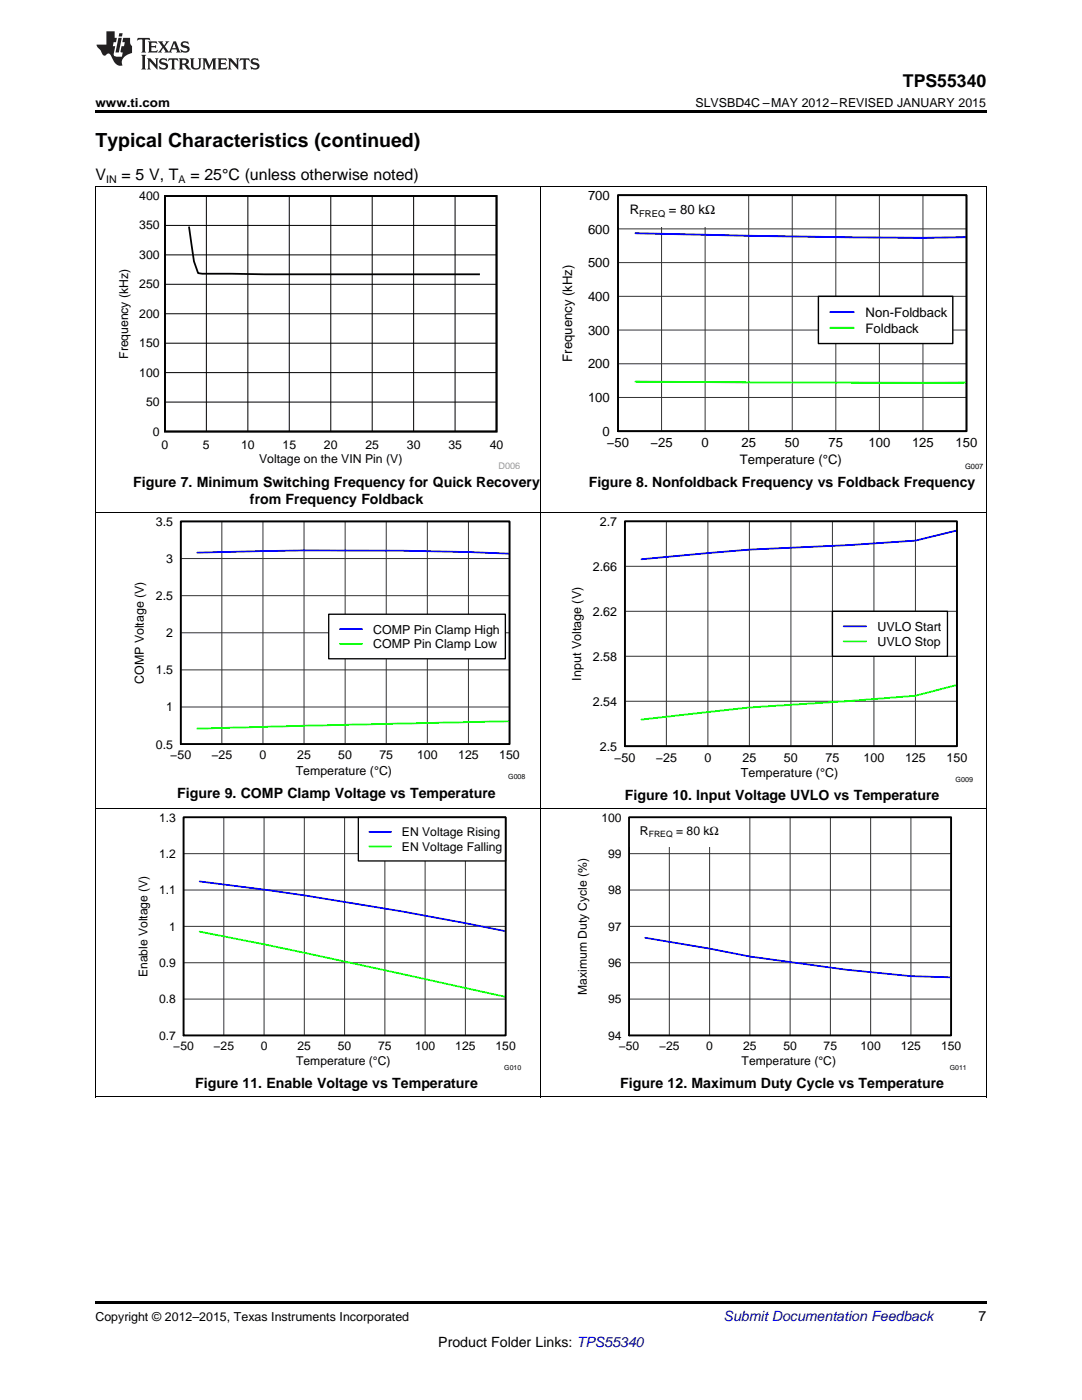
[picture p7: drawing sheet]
<svg xmlns="http://www.w3.org/2000/svg" width="216mm" height="279mm" viewBox="0 0 216 279" stroke-linecap="round" stroke-linejoin="round" font-family="sans-serif">
<path d="M19 218.9l.2 .1zM196.7 218.9l.1 .1zM19 259.7h177.8v.5h-177.8z" fill="#000"/>
<path d="M19.1 161.4v57.6M107.9 161.4v57.6M196.8 161.4v57.6M19 218.9h177.8" fill="none" stroke="#000" stroke-width=".2"/>
<path d="M36.6 163.1h64.3v43.5h-64.3z" fill="none" stroke="#000" stroke-width=".26"/>
<g fill="none" stroke="#333" stroke-width=".2">
<path d="M36.6 163.1h64.3v43.5h-64.3zM36.6 177.6h64.3M36.6 170.4h64.3M44.7 163.1v43.5M52.7 163.1v43.5M60.7 163.1v43.5M68.8 163.1v43.5M76.8 163.1v43.5M84.8 163.1v43.5M92.9 163.1v43.5M36.6 199.4h64.3M36.6 192.1h64.3"/>
<path d="M36.6 184.9h64.3"/>
</g>
<path d="M39.8 175.9a701.9 701.9 0 0 1 61.1 9.9" fill="none" stroke="#00f" stroke-width=".35"/>
<path d="M39.8 185.9a1886.6 1886.6 0 0 1 61.1 13" fill="none" stroke="#0f0" stroke-width=".35"/>
<path d="M71.5 163.1h29.4v8.7h-29.4z" fill="#fff"/>
<path d="M71.5 163.1h29.4v8.7h-29.4zM125.5 163.1h64.3v43.5h-64.3z" fill="none" stroke="#000" stroke-width=".26"/>
<path d="M73.7 166h4.3M128.7 187.2l12.9 2.1 8 1.6 19.3 2.6 12.9 1.3 8 .3" fill="none" stroke="#00f" stroke-width=".35"/>
<path d="M73.7 168.9h4.3" fill="none" stroke="#0f0" stroke-width=".35"/>
<path d="M36.6 163.1h64.3v43.5h-64.3z" fill="none" stroke="#000" stroke-width=".35"/>
<g fill="none" stroke="#333" stroke-width=".2">
<path d="M125.5 163.1h64.3v43.5h-64.3zM125.5 177.6h64.3M125.5 170.4h64.3M133.6 163.1v43.5M141.6 163.1v43.5M149.6 163.1v43.5M157.7 163.1v43.5M165.7 163.1v43.5M173.7 163.1v43.5M181.8 163.1v43.5M125.5 199.4h64.3M125.5 192.1h64.3"/>
<path d="M125.5 184.9h64.3"/>
</g>
<path d="M125.5 163.1h19v5.8h-19z" fill="#fff"/>
<path d="M125.5 163.1h64.3v43.5h-64.3z" fill="none" stroke="#000" stroke-width=".35"/>
<path d="M19.1 102.4v59.1M107.9 102.4v59.1M196.8 102.4v59.1M19 161.4h177.8" fill="none" stroke="#000" stroke-width=".2"/>
<path d="M124.7 104h66.2v44.9h-66.2z" fill="none" stroke="#000" stroke-width=".27"/>
<path d="M124.7 104h66.2v44.9h-66.2zM124.7 113h66.2M133 104v44.9M141.3 104v44.9M149.5 104v44.9M157.8 104v44.9M166.1 104v44.9M174.4 104v44.9M182.7 104v44.9M124.7 140h66.2M124.7 131h66.2M124.7 122h66.2" fill="none" stroke="#333" stroke-width=".2"/>
<path d="M190.9 105.9l-8.2 2-13.3 .9-19.9 .9-21.5 1.9" fill="none" stroke="#00f" stroke-width=".36"/>
<path d="M190.9 136.7l-8.2 2.2-13.3 1-19.9 1.3-21.5 2.4" fill="none" stroke="#0f0" stroke-width=".36"/>
<path d="M166.1 122h23v9h-23z" fill="#fff"/>
<path d="M166.1 122h23v9h-23z" fill="none" stroke="#000" stroke-width=".27"/>
<path d="M168.3 125h4.5" fill="none" stroke="#00f" stroke-width=".36"/>
<path d="M168.3 128h4.5" fill="none" stroke="#0f0" stroke-width=".36"/>
<path d="M124.7 104h66.2v44.9h-66.2z" fill="none" stroke="#000" stroke-width=".36"/>
<path d="M36.1 104.1h65.6v44.4h-65.6z" fill="none" stroke="#000" stroke-width=".26"/>
<g fill="none" stroke="#333" stroke-width=".2">
<path d="M36.1 104.1h65.6v44.4h-65.6zM36.1 118.9h65.6M36.1 111.5h65.6M44.3 104.1v44.4M52.5 104.1v44.4M60.7 104.1v44.4M68.9 104.1v44.4M77.1 104.1v44.4M85.3 104.1v44.4M93.5 104.1v44.4M36.1 133.7h65.6M36.1 126.3h65.6"/>
<path d="M36.1 141.1h65.6"/>
</g>
<path d="M39.3 110.3a847.9 847.9 0 0 1 62.4 .2" fill="none" stroke="#00f" stroke-width=".35"/>
<path d="M101.7 143.9l-62.4 1.5" fill="none" stroke="#0f0" stroke-width=".35"/>
<path d="M65.6 122.6h35.2v8.9h-35.2z" fill="#fff"/>
<path d="M65.6 122.6h35.2v8.9h-35.2z" fill="none" stroke="#000" stroke-width=".26"/>
<path d="M67.8 125.5h4.5" fill="none" stroke="#00f" stroke-width=".35"/>
<path d="M67.8 128.5h4.5" fill="none" stroke="#0f0" stroke-width=".35"/>
<path d="M36.1 104.1h65.6v44.4h-65.6z" fill="none" stroke="#000" stroke-width=".35"/>
<path d="M19.1 37.2v65.2M107.9 37.2v65.2M196.8 37.2v65.2M19 102.4h177.8" fill="none" stroke="#000" stroke-width=".2"/>
<path d="M123.3 39h69.6v47.1h-69.6z" fill="none" stroke="#000" stroke-width=".28"/>
<g fill="none" stroke="#333" stroke-width=".2">
<path d="M123.3 39h69.6v47.1h-69.6zM132 39v47.1M140.7 39v47.1M149.4 39v47.1M158.1 39v47.1M166.8 39v47.1M175.5 39v47.1M184.2 39v47.1M123.3 59.1h69.6M123.3 52.4h69.6M123.3 45.7h69.6M123.3 79.3h69.6"/>
<path d="M123.3 72.6h69.6M123.3 65.9h69.6"/>
</g>
<path d="M126.8 46.5a2689.2 2689.2 0 0 0 57.4 1l8.7-.2" fill="none" stroke="#00f" stroke-width=".37"/>
<path d="M126.8 76.2l66.1 .2" fill="none" stroke="#0f0" stroke-width=".37"/>
<path d="M163.3 59.1h26.8v9.5h-26.8z" fill="#fff"/>
<path d="M163.3 59.1h26.8v9.5h-26.8z" fill="none" stroke="#000" stroke-width=".28"/>
<path d="M165.7 62.3h4.7" fill="none" stroke="#00f" stroke-width=".37"/>
<path d="M165.7 65.4h4.7" fill="none" stroke="#0f0" stroke-width=".37"/>
<path d="M123.3 39h20.6v6.2h-20.6z" fill="#fff"/>
<path d="M123.3 39h69.6v47.1h-69.6z" fill="none" stroke="#000" stroke-width=".37"/>
<path d="M23.2 38.2h80.6v55.4h-80.6z" fill-rule="evenodd" fill="#fff"/>
<path d="M32.9 39.1h66.2v47h-66.2zM37.7 45.2l1 7 .8 2.3 .9 .1 12.4 .1h43" fill="none" stroke="#000" stroke-width=".35"/>
<g fill="none" stroke="#000" stroke-width=".2">
<path d="M19 37.2h177.8M41.2 39.1v47M49.5 39.1v47M57.7 39.1v47M66 39.1v47M74.3 39.1v47M82.5 39.1v47M90.8 39.1v47M32.9 56.7h66.2M32.9 50.9h66.2M32.9 45h66.2M32.9 74.4h66.2"/>
<path d="M32.9 68.5h66.2M32.9 62.6h66.2M32.9 80.2h66.2"/>
</g>
<path d="M19 22h177.8v.5h-177.8z" fill="#000"/>
<g fill="#231f20">
<path d="M27.5 7.6l-.1 .5 .4-.2h.6v.1v2.1l-.2 .4h1l-.3-.4v-2.1l.1-.1h.5l.5 .2-.2-.5zM29.5 8.3l.2 .3v1.5l-.2 .4h1.8l.2-.6a1.04 1.04 0 0 1-1.3 .2v-.7h.6l.3 .2v-.6l-.3 .2h-.6v-.6l.8-.1 .4 .3-.2-.5zM31.5 8.3l.9 1.1-.9 1.1h.8l-.2-.2 .5-.7 .4 .7-.2 .2h1.5l-.1-.2 .1-.4h.9l.1 .4-.2 .2h1l-.3-.3-.7-1.9h-.5l-.9 2-.8-1 .9-1h-.8l.1 .3-.3 .5-.4-.6 .2-.2zM34.7 8.6l.4 1h-.7zM36.3 8.4a.63 .63 0 0 0-.2 .7 .63 .63 0 0 0 .6 .4l.6 .2 .1 .2a.75 .75 0 0 1-.7 .4 .75 .75 0 0 1-.6-.5l.1 .7 .1-.1a1.11 1.11 0 0 0 1.5-.6 1.13 1.13 0 0 0-1.2-.8l-.1-.4a1.04 1.04 0 0 1 1.2 .2l-.2-.5-.1 .1-.5-.2zM28.2 10.9l.2 .4v2.2l-.2 .4h1l-.3-.4v-2.2l.3-.4zM29.3 11.6l.3 .4v1.5l-.3 .4h.8l-.2-.4v-1.3l1.5 1.7v-1.9l.2-.4h-.7l.2 .4v.9l-1.1-1.3zM32 11.8a.62 .62 0 0 0-.2 .7 .62 .62 0 0 0 .6 .4l.6 .1 .1 .3a.76 .76 0 0 1-.7 .3 .76 .76 0 0 1-.6-.4l.1 .7 .1-.1a1.11 1.11 0 0 0 1.5-.6 1.13 1.13 0 0 0-1.2-.8l-.1-.4a1.04 1.04 0 0 1 1.2 .2l-.2-.6-.1 .1-.5-.1zM33.7 11.6l-.2 .6a.61 .61 0 0 1 .8-.3v1.6l-.2 .4h.9l-.2-.4v-1.6a.63 .63 0 0 1 .8 .3l-.2-.6zM35.6 11.6l.3 .4v1.5l-.3 .4h1l-.2-.2v-.8l.5 .2a.76 .76 0 0 0 1.2 .7l-1-1a.58 .58 0 0 0 .6-.5 .58 .58 0 0 0-.5-.6zM36.4 11.9h.1a.45 .45 0 0 1 .5 .1 .45 .45 0 0 1 .1 .5l-.7 .2zM37.9 11.6l.2 .2a2.17 2.17 0 0 0 .3 1.9 .99 .99 0 0 0 1.6-.6v-1.1l.2-.4h-.7l.2 .2a1.92 1.92 0 0 1-.2 1.8 .6 .6 0 0 1-.9-.5v-1.1l.2-.4zM40.4 11.6l.2 .4v1.5l-.2 .4h.7l-.2-.4v-1.4l.8 1.8 .8-1.8v1.4l-.2 .4h.9l-.2-.4v-1.5l.2-.4h-.8l-.6 1.5-.6-1.5zM43.4 11.6l.2 .4v1.5l-.2 .4h1.8l.2-.6a1.04 1.04 0 0 1-1.3 .1v-.6h.5l.4 .2v-.6l-.4 .2h-.5v-.7h.8l.3 .3-.1-.6zM45.5 11.6l.2 .4v1.5l-.2 .4h.7l-.2-.4v-1.3l1.5 1.7v-1.9l.2-.4h-.7l.2 .4v.9l-1.1-1.3zM47.9 11.6l-.1 .6a.61 .61 0 0 1 .8-.3v1.6l-.3 .4h1l-.3-.4 .1-1.6a.63 .63 0 0 1 .7 .3l-.1-.6zM50.2 11.8a.62 .62 0 0 0-.2 .7 .62 .62 0 0 0 .6 .4l.6 .1 .2 .3a.76 .76 0 0 1-.8 .3 .76 .76 0 0 1-.6-.4l.1 .7 .2-.1a1.11 1.11 0 0 0 1.5-.6 1.13 1.13 0 0 0-1.3-.8l-.1-.4a1.04 1.04 0 0 1 1.2 .2l-.1-.6-.2 .1-.5-.1z"/>
<path d="M21.2 6.3v2.6h-1.9l.1 .4 .7 .9a.91 .91 0 0 0 1 .8 .56 .56 0 0 1 .5-.3 .56 .56 0 0 1 .5 .3l.4 .8a1.53 1.53 0 0 0 1.9 1.2 1.54 1.54 0 0 1 1-2.1l.9-.3v-1.4a1.52 1.52 0 0 1-.3-1.6h-1.4l-.2 .8h.5l-.2 .8h-.4l-.2 1v.2l.4 .1-.2 .8a1.93 1.93 0 0 1-1.6-.3l.3-1.8h-.5l.2-.8h.4l.2-.8h-.4v-1.3zM23.6 7.6l-.6 2.9h.7l.6-2.9zM23.8 6.6l-.1 .7h.6l.2-.7z"/>
</g>
<text font-size="3.9" x="19" y="29.3">Typical Characteristics (continued)</text>
<text font-size="3.5" x="180.2" y="17.3">TPS55340</text>
<g font-size="3.2">
<text x="19" y="36">V</text>
<text x="24.2" y="36">= 5 V, T</text>
<text x="38" y="36">= 25°C (unless otherwise noted)</text>
</g>
<g font-size="2.8">
<text x="26.6" y="97.1">Figure 7. Minimum Switching Frequency for Quick Recovery</text>
<text x="49.9" y="100.6">from Frequency Foldback</text>
<text x="117.5" y="97.2">Figure 8. Nonfoldback Frequency vs Foldback Frequency</text>
<text x="35.4" y="159.2">Figure 9. COMP Clamp Voltage vs Temperature</text>
<text x="124.7" y="159.7">Figure 10. Input Voltage UVLO vs Temperature</text>
<text x="38.9" y="217.2">Figure 11. Enable Voltage vs Temperature</text>
<text x="123.8" y="217.2">Figure 12. Maximum Duty Cycle vs Temperature</text>
<text x="195.3" y="263.6">7</text>
<text x="87.5" y="268.9">Product Folder Links: TPS55340</text>
</g>
<text font-size="2.8" fill="#0000c8" x="144.4" y="263.6">Submit Documentation Feedback</text>
<g font-size="2.6">
<text x="117.3" y="39.9">700</text>
<text x="117.3" y="46.6">600</text>
<text x="125.7" y="42.7">R</text>
<text x="133.5" y="42.7">= 80 kΩ</text>
<text x="117.3" y="53.3">500</text>
<text x="117.3" y="60.1">400</text>
<text x="172.7" y="63.2">Non-Foldback</text>
<text x="117.3" y="66.8">300</text>
<text x="172.7" y="66.4">Foldback</text>
<text x="114.2" y="72.2" transform="rotate(-90 114.2 72.2)">Frequency (kHz)</text>
<text x="117.3" y="73.5">200</text>
<text x="117.3" y="80.3">100</text>
<text x="120.2" y="87">0</text>
<text x="121.1" y="89.3">−50</text>
<text x="129.8" y="89.3">−25</text>
<text x="140" y="89.3">0</text>
<text x="147.9" y="89.3">25</text>
<text x="156.6" y="89.3">50</text>
<text x="165.3" y="89.3">75</text>
<text x="173.3" y="89.3">100</text>
<text x="182" y="89.3">125</text>
<text x="190.7" y="89.3">150</text>
<text x="147.6" y="92.5">Temperature (°C)</text>
</g>
<g font-size="2.5">
<text x="19" y="21.4">www.ti.com</text>
<text x="138.8" y="21.4">SLVSBD4C –MAY 2012–REVISED JANUARY 2015</text>
<text x="31.1" y="105">3.5</text>
<text x="119.7" y="104.9">2.7</text>
<text x="33.2" y="112.4">3</text>
<text x="118.3" y="113.9">2.66</text>
<text x="31.1" y="119.8">2.5</text>
<text x="118.3" y="122.9">2.62</text>
<text x="175.1" y="125.9">UVLO Start</text>
<text x="33.2" y="127.2">2</text>
<text x="74.5" y="126.4">COMP Pin Clamp High</text>
<text x="74.5" y="129.4">COMP Pin Clamp Low</text>
<text x="118.3" y="131.9">2.58</text>
<text x="175.1" y="128.9">UVLO Stop</text>
<text x="28.7" y="136.5" transform="rotate(-90 28.7 136.5)">COMP Voltage (V)</text>
<text x="31.1" y="134.6">1.5</text>
<text x="116" y="135.8" transform="rotate(-90 116 135.8)">Input Voltage (V)</text>
<text x="33.2" y="142">1</text>
<text x="118.3" y="140.8">2.54</text>
<text x="31.1" y="149.4">0.5</text>
<text x="119.7" y="149.8">2.5</text>
<text x="34" y="151.6">−50</text>
<text x="42.2" y="151.6">−25</text>
<text x="51.8" y="151.6">0</text>
<text x="59" y="154.6">Temperature (°C)</text>
<text x="59.3" y="151.6">25</text>
<text x="67.5" y="151.6">50</text>
<text x="75.7" y="151.6">75</text>
<text x="83.2" y="151.6">100</text>
<text x="91.4" y="151.6">125</text>
<text x="99.6" y="151.6">150</text>
<text x="122.6" y="152">−50</text>
<text x="130.9" y="152">−25</text>
<text x="140.6" y="152">0</text>
<text x="147.8" y="155.1">Temperature (°C)</text>
<text x="148.1" y="152">25</text>
<text x="156.4" y="152">50</text>
<text x="164.7" y="152">75</text>
<text x="172.3" y="152">100</text>
<text x="180.6" y="152">125</text>
<text x="188.9" y="152">150</text>
<text x="19" y="263.6">Copyright © 2012–2015, Texas Instruments Incorporated</text>
</g>
<g font-size="2.4">
<text x="27.8" y="39.9">400</text>
<text x="27.8" y="45.8">350</text>
<text x="27.8" y="51.7">300</text>
<text x="27.8" y="57.5">250</text>
<text x="27.8" y="63.4">200</text>
<text x="25.6" y="71.6" transform="rotate(-90 25.6 71.6)">Frequency (kHz)</text>
<text x="27.8" y="69.3">150</text>
<text x="27.8" y="75.2">100</text>
<text x="29.1" y="81">50</text>
<text x="30.5" y="86.9">0</text>
<text x="32.2" y="89.7">0</text>
<text x="40.5" y="89.7">5</text>
<text x="48.1" y="89.7">10</text>
<text x="56.4" y="89.7">15</text>
<text x="64.7" y="89.7">20</text>
<text x="72.9" y="89.7">25</text>
<text x="81.2" y="89.7">30</text>
<text x="89.5" y="89.7">35</text>
<text x="97.7" y="89.7">40</text>
<text x="51.7" y="92.5">Voltage on the VIN Pin (V)</text>
<text x="31.8" y="164">1.3</text>
<text x="80.2" y="166.9">EN Voltage Rising</text>
<text x="120" y="164">100</text>
<text x="127.7" y="166.6">R</text>
<text x="134.9" y="166.6">= 80 kΩ</text>
<text x="31.8" y="171.2">1.2</text>
<text x="80.2" y="169.8">EN Voltage Falling</text>
<text x="121.3" y="171.2">99</text>
<text x="31.8" y="178.5">1.1</text>
<text x="121.3" y="178.5">98</text>
<text x="33.8" y="185.7">1</text>
<text x="121.3" y="185.7">97</text>
<text x="29.4" y="195" transform="rotate(-90 29.4 195)">Enable Voltage (V)</text>
<text x="31.8" y="193">0.9</text>
<text x="121.3" y="193">96</text>
<text x="31.8" y="200.3">0.8</text>
<text x="117.1" y="198.5" transform="rotate(-90 117.1 198.5)">Maximum Duty Cycle (%)</text>
<text x="121.3" y="200.3">95</text>
<text x="31.8" y="207.5">0.7</text>
<text x="34.6" y="209.6">−50</text>
<text x="42.6" y="209.6">−25</text>
<text x="52" y="209.6">0</text>
<text x="59.4" y="209.6">25</text>
<text x="67.4" y="209.6">50</text>
<text x="75.5" y="209.6">75</text>
<text x="82.8" y="209.6">100</text>
<text x="90.8" y="209.6">125</text>
<text x="98.9" y="209.6">150</text>
<text x="121.3" y="207.5">94</text>
<text x="123.5" y="209.6">−50</text>
<text x="131.5" y="209.6">−25</text>
<text x="140.9" y="209.6">0</text>
<text x="148.3" y="209.6">25</text>
<text x="156.3" y="209.6">50</text>
<text x="164.4" y="209.6">75</text>
<text x="171.7" y="209.6">100</text>
<text x="179.7" y="209.6">125</text>
<text x="187.8" y="209.6">150</text>
<text x="59.1" y="212.6">Temperature (°C)</text>
<text x="148" y="212.6">Temperature (°C)</text>
</g>
<g font-size="2.1">
<text x="21.2" y="36.6">IN</text>
<text x="35.6" y="36.6">A</text>
</g>
<text font-size="1.9" x="127.6" y="43.2">FREQ</text>
<text font-size="1.8" fill="#999" x="99.5" y="93.5">D006</text>
<text font-size="1.7" x="129.4" y="167.1">FREQ</text>
<text font-size="1.5" x="192.6" y="93.5">G007</text>
<g font-size="1.4">
<text x="101.4" y="155.6">G008</text>
<text x="190.7" y="156">G009</text>
<text x="100.6" y="213.6">G010</text>
<text x="189.5" y="213.6">G011</text>
</g>
</svg>
